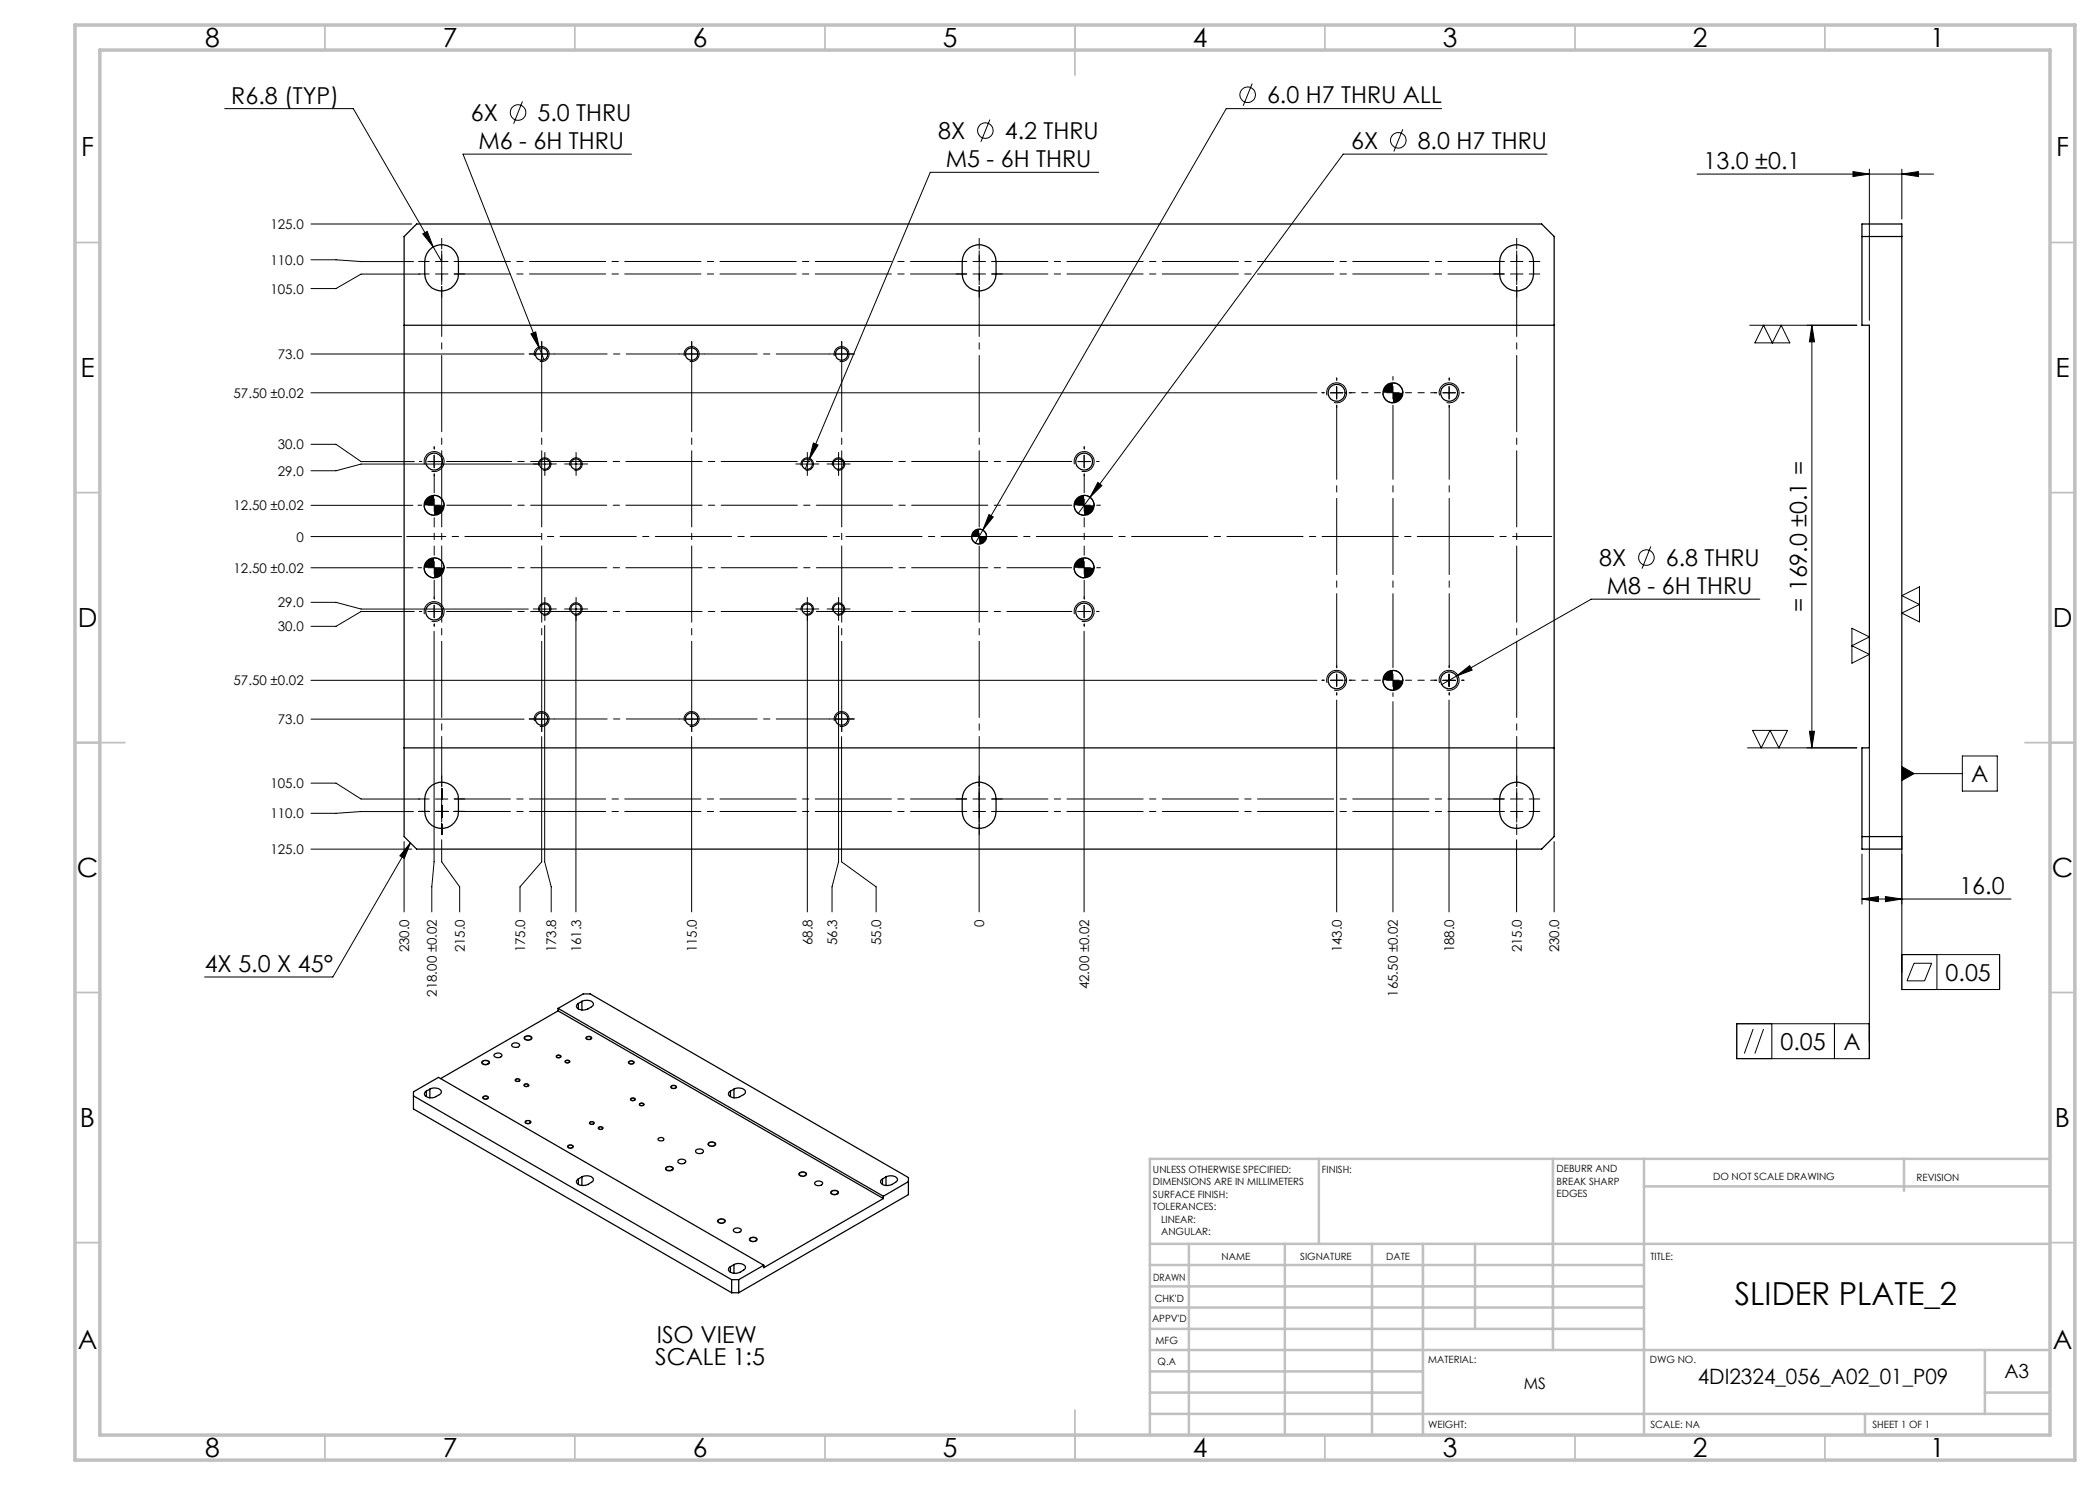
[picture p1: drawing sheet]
<svg xmlns="http://www.w3.org/2000/svg" width="420mm" height="297mm" viewBox="0 0 420 297" stroke-linecap="round" stroke-linejoin="round" font-family="sans-serif">
<g fill="none" stroke="#000" stroke-width=".2">
<path d="M250.4 16.7l-1.8 4.5M44.9 21.7h25.8l17.6 30.6M104.5 20.3l-1.8 4.4M126.3 30.8h-33.7l16.2 41.2M198 23.9l-1.8 4.5M219.7 34.5h-33.6l-24.2 57.4M280.6 25.9l-1.8 4.4M288.3 21.7h-43l-48.7 84.3M309.4 30.8h-40.8l-50.6 68.6M339.4 34.8h47.3M370.6 34.3l3.3 .5-3.3 .5zM373.9 33.8v30.3"/>
<path d="M380.4 34.8l3.3-.5v1zM380.4 33.8v10M62.2 52h5l5 .3h10.5M62.2 44.8h20.1M84 54.8h-11.8l-5 2.9h-5M84.6 46.8l.8-.5 1.2 3.1zM62.2 70.8h42.6M62.2 78.6h201.2M106.2 66.8l.9-.4 .8 3.2zM106.9 71.2a1.5 1.5 0 0 1 1.3-1.9 1.5 1.5 0 0 1 1.6 1.7 1.5 1.5 0 0 1-1.9 1.3M107.1 70.8h2.5M108.3 69.6v2.5"/>
<path d="M136.9 71.2a1.5 1.5 0 0 1 1.3-1.9 1.5 1.5 0 0 1 1.6 1.7 1.5 1.5 0 0 1-1.9 1.3M137.1 70.8h2.5M138.3 69.6v2.5M166.9 71.2a1.51 1.51 0 0 1 1.3-1.9 1.51 1.51 0 0 1 1.6 1.7 1.51 1.51 0 0 1-1.9 1.3M167.1 70.8h2.5M168.3 69.6v2.5M265.4 79.1a2 2 0 0 1 1.8-2.5 2 2 0 0 1 2.1 2.1 2 2 0 0 1-2.5 1.8M266.1 78.6h2.5M267.3 77.3v2.5M276.6 78.6a1.98 1.98 0 0 0 2 2M278.6 76.5a1.98 1.98 0 0 1 2 2.1M287.9 79.1a2 2 0 0 1 1.8-2.5 2 2 0 0 1 2.1 2.1 2 2 0 0 1-2.5 1.8"/>
<path d="M288.6 78.6h2.5M289.8 77.3v2.5M350 65h21.4M352.7 65l1.8 3.6 1.7-3.6 1.8 3.6h-7zM362.4 65l.5 3.4h-1zM362.4 65v84.6M62.2 88.9h5l5 3.4h10.7M84.9 92.8a2 2 0 0 1 1.7-2.5 2 2 0 0 1 2.2 2.2 2 2 0 0 1-2.5 1.8M85.6 92.3h2.5M86.8 99.1a2.04 2.04 0 0 1 2 2M86.8 91v2.6M107.7 93.1a1.26 1.26 0 0 1 1.1-1.6 1.26 1.26 0 0 1 1.4 1.4 1.26 1.26 0 0 1-1.6 1.1"/>
<path d="M108.9 91.6v2.5M110.2 92.8h-38l-5 1.4h-5M113.9 92.8h2.6M114 93.1a1.26 1.26 0 0 1 1.1-1.6 1.26 1.26 0 0 1 1.3 1.4 1.26 1.26 0 0 1-1.5 1.1M115.2 91.6v2.5M160.2 92.8h2.5M160.2 93.1a1.26 1.26 0 0 1 1.1-1.6 1.26 1.26 0 0 1 1.4 1.4 1.26 1.26 0 0 1-1.6 1.1M161.5 91.6v2.5M161.9 91.9l-.9 1.9M162.7 88.6l.9 .4-1.7 2.9zM166.4 92.8h2.5M166.5 93.1a1.25 1.25 0 0 1 1.1-1.6 1.25 1.25 0 0 1 1.3 1.4 1.25 1.25 0 0 1-1.5 1.1"/>
<path d="M167.7 91.6v2.5M214.9 92.8a2 2 0 0 1 1.7-2.5 2 2 0 0 1 2.2 2.2 2 2 0 0 1-2.5 1.8M215.6 92.3h2.5M216.8 99.1a2.04 2.04 0 0 1 2 2M216.8 91v2.6M218 99.4l-2.3 3.3M219.6 96.5l.8 .6-2.4 2.3zM62.2 107.3h18.1M62.2 101.1h20.4M62.2 113.6h20.4M84.8 113.6a2.04 2.04 0 0 0 2 2M84.8 101.1a2.04 2.04 0 0 0 2 2"/>
<path d="M86.8 111.6a1.98 1.98 0 0 1 2 2M194.3 107.3a1.56 1.56 0 0 0 1.5 1.5M195.8 105.8a1.44 1.44 0 0 1 1.5 1.5M196.6 106l-1.5 2.6M197.8 102.9l.8 .5-2 2.6zM214.8 113.6a1.98 1.98 0 0 0 2 2M214.8 101.1a1.98 1.98 0 0 0 2 2M216.8 111.6a1.98 1.98 0 0 1 2 2M330.2 109.3l-1.8 4.4M352 119.8h-33.8l-26.9 15.4M380.4 119.1l3.5-1.7v7l-3.5-1.8 3.5-1.7zM62.2 136.1h201.2"/>
<path d="M62.2 120.5h5l5 1.3h33.5M82.9 122.3h-10.7l-5 3h-5M84.9 122.8a2 2 0 0 1 1.7-2.5 2 2 0 0 1 2.2 2.2 2 2 0 0 1-2.5 1.7M85.6 122.3h2.5M86.8 126.3v46.1l-.4 5v5M86.8 121.1v2.5M107.7 121.8h2.5M107.7 122.1a1.24 1.24 0 0 1 1.1-1.5 1.24 1.24 0 0 1 1.4 1.3 1.24 1.24 0 0 1-1.6 1.1M108.9 125.1v47.3l1.3 5v5M108.9 120.6v2.5M113.9 121.8h2.6M114 122.1a1.24 1.24 0 0 1 1.1-1.5 1.24 1.24 0 0 1 1.3 1.3 1.24 1.24 0 0 1-1.5 1.1"/>
<path d="M115.2 120.6v61.8M160.2 121.8h2.5M160.2 122.1a1.24 1.24 0 0 1 1.1-1.5 1.24 1.24 0 0 1 1.4 1.3 1.24 1.24 0 0 1-1.6 1.1M161.5 120.6v61.8M166.4 121.8h2.5M166.5 122.1a1.24 1.24 0 0 1 1-1.5 1.24 1.24 0 0 1 1.4 1.3 1.24 1.24 0 0 1-1.5 1.1M167.7 125.1v47.3l-1.3 5v5M167.7 120.6v2.5M214.9 122.8a2 2 0 0 1 1.7-2.5 2 2 0 0 1 2.2 2.1 2 2 0 0 1-2.5 1.8M215.6 122.3h2.5M216.8 126.3v56.1M216.8 121.1v2.5"/>
<path d="M265.4 136.6a2 2 0 0 1 1.8-2.5 2 2 0 0 1 2.1 2.1 2 2 0 0 1-2.5 1.8M266.1 136.1h2.5M267.3 134.8v2.5M276.6 136.1a1.98 1.98 0 0 0 2 2M278.6 134.1a1.98 1.98 0 0 1 2 2M287.9 136.6a2 2 0 0 1 1.8-2.5 2 2 0 0 1 2.1 2.1 2 2 0 0 1-2.5 1.8M288.6 136.1h2.5M289.8 134.8v2.5M291.3 135.2l2.6-2.1 .5 .9zM291.3 135.2l-2.9 1.7M370.4 125.7l3.5 1.7-3.5 1.7 3.5 1.8-3.5 1.7zM62.2 156.6h5l5 3.2h11.8"/>
<path d="M62.2 143.8h42.6M87.1 159.8h2.5M88.3 158.6v2.5M106.9 144.2a1.5 1.5 0 0 1 1.3-1.9 1.5 1.5 0 0 1 1.6 1.7 1.5 1.5 0 0 1-1.9 1.3M107.1 143.8h2.5M108.3 147.3v25.1l-4.3 5v5M108.3 142.6v2.5M136.9 144.2a1.5 1.5 0 0 1 1.3-1.9 1.5 1.5 0 0 1 1.6 1.7 1.5 1.5 0 0 1-1.9 1.3M137.1 143.8h2.5M138.3 147.3v35.1M138.3 142.6v2.5M166.9 144.2a1.51 1.51 0 0 1 1.3-1.9 1.51 1.51 0 0 1 1.6 1.6 1.51 1.51 0 0 1-1.9 1.4"/>
<path d="M167.1 143.8h2.5M168.3 147.3v25.1l6.9 5v5M168.3 142.6v2.5M195.8 156.2v26.2M267.3 140v42.4M278.6 140.3v42.1M289.8 140v42.4M349.5 149.6h21.9M350.5 146.1h7l-1.7 3.5-1.8-3.5-1.8 3.5zM361.9 146.3h1l-.5 3.3zM373.9 149.6v62.1h-26.6v-7h26.6M380.4 153.3l2.4 1.4-2.4 1.4z"/>
<path d="M380.4 154.7h12.1M392.5 151.2h7v7h-7zM62.2 169.8h20.1M80.8 168.3v14.1M82.1 168.6l-1.2 3.1-.9-.5zM82.1 168.6l-15.5 26.8h-25.7M82.7 162.3h-10.5l-5 .4h-5M88.3 168v4.4l3.6 5v5M303.3 168v14.4M310.8 168.3v14.1M372.4 179.8l3.3-.5v1zM372.4 170.8v10"/>
<path d="M372.4 179.8h29.8M377.1 179.3l3.3 .5-3.3 .5zM380.4 167.3v30.6h19.5v-7h-19.5M382.8 192.6h3.5l-1.4 3.6h-3.5zM387.4 190.9v7M96.4 212.3a.93 .93 0 0 1 1.5 .2 .85 .85 0 0 1-.8 .5 .85 .85 0 0 1-.8-.6zM96.5 219.4a.67 .67 0 0 1 1.2 .2 .68 .68 0 0 1-1.2-.2zM103.1 215.9l.4-.1a.33 .33 0 0 1 .5 .2 .33 .33 0 0 1-.5 .3l-.4-.1zM104.9 216.8l.3-.1 .4 .1a.28 .28 0 0 1 .1 .4 .28 .28 0 0 1-.3 .1h-.4a.23 .23 0 0 1-.2-.2 .23 .23 0 0 1 .1-.3zM104.9 207.4a.93 .93 0 0 1 1.5 .3 .89 .89 0 0 1-.9 .4 .89 .89 0 0 1-.7-.6zM111.3 211.1l.4-.1a.35 .35 0 0 1 .5 .1 .35 .35 0 0 1-.1 .5 .35 .35 0 0 1-.5 0h-.1a.25 .25 0 0 1-.3-.2 .25 .25 0 0 1 .1-.3zM113.1 212.1l.4-.1a.35 .35 0 0 1 .4 .1 .35 .35 0 0 1 0 .5 .35 .35 0 0 1-.5 0h-.1a.25 .25 0 0 1-.3-.2 .25 .25 0 0 1 .1-.3z"/>
<path d="M117.3 207.4a.61 .61 0 0 1 .6-.2 .61 .61 0 0 1 .4 .5 .67 .67 0 0 1-1.1-.2zM125.7 212.4a.67 .67 0 0 1 1.1 .2 .67 .67 0 0 1-1.1-.2zM126.2 219.7l.3-.1a.35 .35 0 0 1 .6 .3 .35 .35 0 0 1-.6 .3l-.1-.1a.26 .26 0 0 1-.3-.1 .26 .26 0 0 1 .1-.3zM134.2 217.2a.61 .61 0 0 1 .7-.2 .61 .61 0 0 1 .4 .5 .64 .64 0 0 1-.6 .3 .64 .64 0 0 1-.5-.5zM350.6 205.8l-1.7 4.9M352.7 205.8l-1.7 4.9M354.4 204.7v7M366.9 204.7v7M105.1 224.2l.5-.1a.39 .39 0 0 1 .6 .3 .39 .39 0 0 1-.6 .4l-.3-.1a.28 .28 0 0 1-.3-.2 .28 .28 0 0 1 .1-.3zM113.5 229.2a.66 .66 0 0 1 1.2 .2 .61 .61 0 0 1-.7 .3 .61 .61 0 0 1-.5-.5zM118 224.4l.3-.1a.34 .34 0 0 1 .6 .3 .33 .33 0 0 1-.5 .3l-.3-.1a.23 .23 0 0 1-.2-.2 .23 .23 0 0 1 .1-.2zM119.7 225.4h.7a.28 .28 0 0 1 .2 .3 .28 .28 0 0 1-.4 .2l-.4-.1a.23 .23 0 0 1-.2-.1 .23 .23 0 0 1 .1-.3z"/>
<path d="M128 220.7l.3-.1a.35 .35 0 0 1 .5 .1 .35 .35 0 0 1-.1 .5 .35 .35 0 0 1-.5 0h-.1a.25 .25 0 0 1-.2-.2 .25 .25 0 0 1 .1-.3zM133.1 233.5a.97 .97 0 0 1 1.6 .3 .96 .96 0 0 1-1.6-.1zM141.7 228.6a.93 .93 0 0 1 1.5 .3 .92 .92 0 0 1-1.6-.1zM159.8 234.6a.93 .93 0 0 1 1.5 .3 .92 .92 0 0 1-1.6-.1zM166.3 238.2a.91 .91 0 0 1 1.4 .4 .89 .89 0 0 1-.8 .4 .89 .89 0 0 1-.8-.6zM143.6 244a.98 .98 0 0 1 1.5 .2 .83 .83 0 0 1-.8 .5 .83 .83 0 0 1-.8-.6zM149.9 247.7a.93 .93 0 0 1 1.5 .3 .89 .89 0 0 1-.8 .4 .89 .89 0 0 1-.7-.6z"/>
<circle cx="249.5" cy="18.9" r="1.56"/>
<circle cx="103.6" cy="22.5" r="1.56"/>
<circle cx="197.1" cy="26.1" r="1.55"/>
<circle cx="279.7" cy="28.1" r="1.55"/>
<circle cx="329.3" cy="111.5" r="1.56"/>
</g>
<path d="M81.3 107.3h229" fill="none" stroke="#000" stroke-width=".2" stroke-dasharray="15.2 1.3 1.3 1.3" stroke-dashoffset="7.4"/>
<g fill="none" stroke="#c0c0c0" stroke-width=".35">
<path d="M65 5v5M115 5v5M165 5v5M215 5v10M265 5v5M315 5v5M365 5v5M15 48.5h5M410 48.5h5M15 98.5h5M410 98.5h5M15 148.5h10"/>
<path d="M405 148.5h10M15 198.5h5M410 198.5h5M15 248.5h5M410 248.5h5M65 287v5M115 287v5M165 287v5M215 282v10M265 287v5M315 287v5M365 287v5"/>
</g>
<g fill="none" stroke="#c0c0c0" stroke-width=".5">
<path d="M263.8 231.8v17M310.6 231.8v38.2M328.8 231.8v55.2M328.8 237.3h81.2M380.8 231.8v6.4M410 231.8h-180v55.2M230 248.8h180M230 257.3h98.8M230 253h98.8M237.8 248.8v38.2M257 248.8v38.2M274.4 248.8v38.2"/>
<path d="M284.6 248.8v38.2M295 248.8v17M230 265.8h98.8M230 261.5h98.8M230 278.5h54.6M230 274.3h54.6M230 270h180M397 278.5h13M397 270v12.8M230 282.8h180M373 282.8v4.2"/>
</g>
<path d="M15 5h400v287h-400zM20 10h390v277h-390z" fill="none" stroke="#c0c0c0" stroke-width=".7"/>
<g fill="none" stroke="#000" stroke-width=".2" stroke-dasharray="15.2 1.3 1.3 1.3">
<path d="M85.8 52.3h-2.1M85.8 54.8h-2.1M88.3 52.3h-1.2M88.3 52.3v1.2M88.3 52.3h1.3M88.3 52.3v-1.3M88.3 54.8v2.1M88.3 49.8v-2.1M88.3 54.8h-1.2M88.3 54.8v1.2M88.3 54.8h1.3M88.3 54.8v-1.3"/>
<path d="M88.3 57.3v2.1M88.3 52.3v-2.1M90.8 52.3h2.2M90.8 54.8h2.2M193.3 54.8h-2.1M193.3 52.3h-2.1M195.8 54.8h-1.2M195.8 54.8v1.2M195.8 54.8h1.3M195.8 54.8v-1.3M195.8 57.3v2.1M195.8 52.3v-2.1"/>
<path d="M195.8 52.3h-1.2M195.8 52.3v1.2M195.8 52.3h1.3M195.8 52.3v-1.3M195.8 54.8v2.1M195.8 49.8v-2.1M198.3 54.8h2.2M198.3 52.3h2.2M300.8 52.3h-2.1M300.8 54.8h-2.1M303.3 52.3h-1.2M303.3 52.3v1.2"/>
<path d="M303.3 52.3h1.3M303.3 52.3v-1.3M303.3 54.8v2.1M303.3 49.8v-2.1M303.3 54.8h-1.2M303.3 54.8v1.2M303.3 54.8h1.3M303.3 54.8v-1.3M303.3 57.3v2.1M303.3 52.3v-2.1M305.8 52.3h2.2M305.8 54.8h2.2"/>
<path d="M107.1 70.8h-1.3M108.3 72v1.3M108.3 69.5v-1.2M108.3 70.8h-1.2M108.3 70.8v1.2M108.3 70.8h1.3M108.3 70.8v-1.3M109.6 70.8h1.2M137.1 70.8h-1.3M138.3 72v1.3M138.3 69.5v-1.2M138.3 70.8h-1.2"/>
<path d="M138.3 70.8v1.2M138.3 70.8h1.3M138.3 70.8v-1.3M139.6 70.8h1.2M167.1 70.8h-1.3M168.3 72v1.3M168.3 69.5v-1.2M168.3 70.8h-1.2M168.3 70.8v1.2M168.3 70.8h1.3M168.3 70.8v-1.3M169.6 70.8h1.2"/>
<path d="M264.8 78.5h-.4M267.3 76v-.4M267.3 78.5h-1.2M267.3 78.5v1.3M267.3 78.5h1.3M267.3 78.5v-1.2M269.8 78.5h.5M278.6 78.5h-1.3M278.6 78.5v1.3M278.6 78.5h1.2M278.6 78.5v-1.2M278.6 76v-.7"/>
<path d="M287.3 78.5h-.4M289.8 76v-.4M289.8 78.5h-1.2M289.8 78.5v1.3M289.8 78.5h1.3M289.8 78.5v-1.2M292.3 78.5h.5M84.3 92.3h-.4M86.8 94.8v.4M86.8 89.8v-.5M86.8 92.3h-1.2M86.8 92.3v1.2"/>
<path d="M86.8 92.3h1.3M86.8 92.3v-1.3M86.8 98.5v-3.7M89.3 92.3h.5M107.7 92.8h-1M109 91.5v-1M109 94v1.1M110.2 92.8h1.1M114 92.8h-1.1M115.2 91.5v-1M115.2 94v1.1M116.5 92.8h1"/>
<path d="M160.2 92.8h-1M161.5 91.5v-1M161.5 94v1.1M162.7 92.8h1.1M166.5 92.8h-1.1M167.7 91.5v-1M167.7 94v1.1M169 92.8h1M214.3 92.3h-.4M216.8 94.8v.4M216.8 89.8v-.5M216.8 92.3h-1.2"/>
<path d="M216.8 92.3v1.2M216.8 92.3h1.3M216.8 92.3v-1.3M216.8 98.5v-3.7M219.3 92.3h.5M267.3 81v.5M289.8 81v.5M84.3 113.5h-.7M84.3 101h-.7M86.8 119.8v-.5M86.8 113.5h-1.2M86.8 113.5v1.3"/>
<path d="M86.8 113.5h1.3M86.8 113.5v-1.2M86.8 101h-1.2M86.8 101v1.3M86.8 101h1.3M86.8 101v-1.2M86.8 119.8v-3.8M216.8 119.8v-.5M216.8 101h-1.2M216.8 101v1.3M216.8 101h1.3M216.8 101v-1.2"/>
<path d="M216.8 113.5h-1.2M216.8 113.5v1.3M216.8 113.5h1.3M216.8 113.5v-1.2M216.8 119.8v-3.8M219.3 101h.8M219.3 113.5h.8M84.3 122.3h-.4M86.8 124.8v.4M86.8 122.3h-1.2M86.8 122.3v1.2M86.8 122.3h1.3"/>
<path d="M86.8 122.3v-1.3M89.3 122.3h.5M107.7 121.8h-1M109 120.5v-1M109 123v1.1M110.2 121.8h1.1M114 121.8h-1.1M115.2 120.5v-1M115.2 123v1.1M116.5 121.8h1M160.2 121.8h-1M161.5 120.5v-1"/>
<path d="M161.5 123v1.1M162.7 121.8h1.1M166.5 121.8h-1.1M167.7 120.5v-1M167.7 123v1.1M169 121.8h1M214.3 122.3h-.4M216.8 124.8v.4M216.8 122.3h-1.2M216.8 122.3v1.2M216.8 122.3h1.3M216.8 122.3v-1.3"/>
<path d="M219.3 122.3h.5M264.8 136h-.4M267.3 138.5v.5M267.3 133.5v-.4M267.3 136h-1.2M267.3 136v1.3M267.3 136h1.3M267.3 136v-1.2M269.8 136h.5M278.6 136h-1.3M278.6 136v1.3M278.6 136h1.2"/>
<path d="M278.6 136v-1.2M278.6 138.5v.8M287.3 136h-.4M289.8 138.5v.5M289.8 133.5v-.4M292.3 136h.5M85.8 159.8h-2.1M88.3 157.3v-2.1M88.3 159.8v-2.1M90.8 159.8h2.2M107.1 143.8h-1.3M108.3 145v1.3"/>
<path d="M108.3 142.5v-1.2M108.3 143.8h-1.2M108.3 143.8v1.2M108.3 143.8h1.3M108.3 143.8v-1.3M109.6 143.8h1.2M137.1 143.8h-1.3M138.3 145v1.3M138.3 142.5v-1.2M138.3 143.8h-1.2M138.3 143.8v1.2M138.3 143.8h1.3"/>
<path d="M138.3 143.8v-1.3M139.6 143.8h1.2M167.1 143.8h-1.3M168.3 145v1.3M168.3 142.5v-1.2M168.3 143.8h-1.2M168.3 143.8v1.2M168.3 143.8h1.3M168.3 143.8v-1.3M169.6 143.8h1.2M193.3 159.8h-2.1M195.8 159.8h-1.2"/>
<path d="M195.8 159.8v1.2M195.8 159.8h1.3M195.8 159.8v-1.3M195.8 157.3v-2.1M195.8 159.8v-2.1M198.3 159.8h2.2M300.8 159.8h-2.1M303.3 159.8h-1.2M303.3 159.8v1.2M303.3 159.8h1.3M303.3 159.8v-1.3M303.3 157.3v-2.1"/>
<path d="M303.3 159.8v-2.1M305.8 159.8h2.2M85.8 162.3h-2.1M88.3 162.3v2.1M88.3 162.3h-1.2M88.3 162.3v1.2M88.3 162.3h1.3M88.3 162.3v-1.3M88.3 164.8v2.1M90.8 162.3h2.2M193.3 162.3h-2.1M195.8 162.3v2.1"/>
<path d="M195.8 162.3h-1.2M195.8 162.3v1.2M195.8 162.3h1.3M195.8 162.3v-1.3M195.8 164.8v2.1M198.3 162.3h2.2M300.8 162.3h-2.1M303.3 162.3v2.1M303.3 162.3h-1.2M303.3 162.3v1.2M303.3 162.3h1.3M303.3 162.3v-1.3"/>
<path d="M303.3 164.8v2.1M305.8 162.3h2.2"/>
</g>
<path d="M276.1 78.5h-6.3M287.3 78.5h-6.2M276.1 136h-6.3M287.3 136h-6.2" fill="none" stroke="#000" stroke-width=".2" stroke-dasharray="15.2 1.3 1.3 1.3" stroke-dashoffset="14"/>
<path d="M267.3 133.5v-52.5M278.6 133.5v-52.5M289.8 133.5v-52.5" fill="none" stroke="#000" stroke-width=".2" stroke-dasharray="15.2 1.3 1.3 1.3" stroke-dashoffset=".4"/>
<path d="M86.8 111v-7.5M216.8 111v-7.5" fill="none" stroke="#000" stroke-width=".2" stroke-dasharray="15.2 1.3 1.3 1.3" stroke-dashoffset="13.4"/>
<path d="M108.3 141.3v-68M138.3 141.3v-68M168.3 141.3v-68" fill="none" stroke="#000" stroke-width=".2" stroke-dasharray="15.2 1.3 1.3 1.3" stroke-dashoffset="2.2"/>
<path d="M135.8 70.8h-25M165.8 70.8h-25M135.8 143.8h-25M165.8 143.8h-25" fill="none" stroke="#000" stroke-width=".2" stroke-dasharray="15.2 1.3 1.3 1.3" stroke-dashoffset="4.6"/>
<path d="M214.3 92.3h-125M214.3 113.5h-125M214.3 101h-125M214.3 122.3h-125" fill="none" stroke="#000" stroke-width=".2" stroke-dasharray="15.2 1.3 1.3 1.3" stroke-dashoffset="2.3"/>
<path d="M88.3 157.3v-100M195.8 157.3v-100M303.3 157.3v-100" fill="none" stroke="#000" stroke-width=".2" stroke-dasharray="15.2 1.3 1.3 1.3" stroke-dashoffset="5.2"/>
<path d="M193.3 54.8h-102.5M193.3 52.3h-102.5M300.8 52.3h-102.5M300.8 54.8h-102.5M193.3 159.8h-102.5M300.8 159.8h-102.5M193.3 162.3h-102.5M300.8 162.3h-102.5" fill="none" stroke="#000" stroke-width=".2" stroke-dasharray="15.2 1.3 1.3 1.3" stroke-dashoffset="4"/>
<g fill="#000">
<path d="M380.4 153.3l2.4 1.4-2.4 1.4z"/>
<path d="M370.6 34.3l3.3 .5-3.3 .5zM380.4 34.8l3.3-.5v1z"/>
<path d="M84.6 46.8l2 2.6-1.2-3.1zM82.1 168.6l-1.2 3.1-.9-.5zM219.6 96.5l-1.6 2.9 2.4-2.3zM291.3 135.2l3.1-1.2-.5-.9zM197.8 102.9l-1.2 3.1 2-2.6zM106.2 66.8l1.7 2.8-.8-3.2zM162.7 88.6l-.8 3.3 1.7-2.9z"/>
<path d="M278.6 136.1v2a1.98 1.98 0 0 0 2-2zM277.1 134.7l-.3 .6-.2 .8h2v-2a2.15 2.15 0 0 0-1.5 .6zM278.6 78.6v2a1.98 1.98 0 0 0 2-2zM277.1 77.2l-.3 .5-.2 .9h2v-2.1a2.15 2.15 0 0 0-1.5 .7zM216.8 113.6v2a2.04 2.04 0 0 0 2-2zM215.3 112.2l-.3 .5-.2 .9h2v-2a1.81 1.81 0 0 0-1.5 .6zM216.8 101.1v2a2.04 2.04 0 0 0 2-2zM215.3 99.7l-.4 .7-.1 .7h2v-2a1.99 1.99 0 0 0-1.5 .6zM86.8 113.6v2a2.04 2.04 0 0 0 2-2zM85.5 112.1a1.99 1.99 0 0 0-.7 1.5h2v-2l-.8 .1zM86.8 101.1v2a2.04 2.04 0 0 0 2-2zM85.5 99.6a1.99 1.99 0 0 0-.7 1.5h2v-2l-.8 .1zM195.8 107.3v1.5a1.5 1.5 0 0 0 1.5-1.5zM194.7 106.3l-.4 1h1.5v-1.5l-.7 .2z"/>
<path d="M361.9 146.3h1l-.5 3.3zM362.4 65l.5 3.4h-1z"/>
<path d="M377.1 179.3l3.3 .5-3.3 .5zM372.4 179.8l3.3-.5v1z"/>
</g>
<g fill="none" stroke="#000" stroke-width=".25">
<path d="M80.8 47.3l2.5-2.5h225l2.5 2.5v120l-2.5 2.5h-225l-2.5-2.5zM85.8 50.1a3.4 3.4 0 0 1 3.7-.9 3.4 3.4 0 0 1 2.2 3.1v2.5a3.4 3.4 0 0 1-3.4 3.4 3.4 3.4 0 0 1-3.4-3.4l.2-3.3zM193.3 50.1a3.4 3.4 0 0 1 3.7-.9 3.4 3.4 0 0 1 2.2 3.1v2.5a3.4 3.4 0 0 1-3.4 3.4 3.4 3.4 0 0 1-3.4-3.4l.1-3.3zM300.8 50.1a3.4 3.4 0 0 1 3.7-.9 3.4 3.4 0 0 1 2.2 3.1v2.5a3.4 3.4 0 0 1-3.4 3.4 3.4 3.4 0 0 1-3.4-3.4l.1-3.3 .3-.7zM372.4 44.8h8v125h-8v-20.2h1.5v-84.6h-1.5zM372.4 47.3h8M80.8 65h230M80.8 149.6h230M85.8 157.6a3.4 3.4 0 0 1 3.7-.9 3.4 3.4 0 0 1 2.2 3.1v2.5a3.4 3.4 0 0 1-3.4 3.4 3.4 3.4 0 0 1-3.4-3.4l.2-3.3zM193.3 157.6a3.4 3.4 0 0 1 3.7-.9 3.4 3.4 0 0 1 2.2 3.1v2.5a3.4 3.4 0 0 1-3.4 3.4 3.4 3.4 0 0 1-3.4-3.4l.1-3.3zM300.8 157.6a3.4 3.4 0 0 1 3.7-.9 3.4 3.4 0 0 1 2.2 3.1v2.5a3.4 3.4 0 0 1-3.4 3.4 3.4 3.4 0 0 1-3.4-3.4l.1-3.3 .3-.7zM372.4 167.3h8"/>
<path d="M82.7 219.2l63.6 36.7M85.3 218.2v1.1M86 217.8a1.86 1.86 0 0 1 2.3 .4 .59 .59 0 0 1-.4 .7 2.2 2.2 0 0 1-2.9 .2l-.1-.4 .4-.5M86 217.8l-.7 .4M86 217.8v1.8M96.6 212.3a.77 .77 0 0 1 1.2 .2 .73 .73 0 0 1-.7 .4 .73 .73 0 0 1-.7-.5zM96.7 219.4a.5 .5 0 0 1 .5-.2 .5 .5 0 0 1 .4 .4 .51 .51 0 0 1-.6 .2 .51 .51 0 0 1-.3-.4zM99 210.8a.87 .87 0 0 1 1.4 .4 .97 .97 0 0 1-1.6-.1zM102.5 208.7a.97 .97 0 0 1 1.4 .4 .97 .97 0 0 1-1.6-.1zM103.1 215.9a.38 .38 0 0 1 .5-.2 .38 .38 0 0 1 .2 .5h-.6zM104.9 217a.38 .38 0 0 1 .5-.2 .38 .38 0 0 1 .2 .4h-.6zM105.1 207.4a.79 .79 0 0 1 1.2 .2 .82 .82 0 0 1-1.4 0z"/>
<path d="M111.3 211.2a.43 .43 0 0 1 .5-.2 .43 .43 0 0 1 .3 .4 .42 .42 0 0 1-.4 .2 .42 .42 0 0 1-.4-.4zM111.6 201.7l5-2.9h1.4l63.7 36.7v3.4l-34 19.6M111.6 202.2l-23.5 13.5M111.6 202.2l65.1 37.5M111.6 201.7l65.1 37.6M111.6 201.7v.5M113.1 212.2a.43 .43 0 0 1 .4-.1 .43 .43 0 0 1 .4 .3 .42 .42 0 0 1-.5 .2 .42 .42 0 0 1-.3-.4zM115.7 200.7v1.1M116.4 200.3a1.81 1.81 0 0 1 2.3 .4v.2a2.45 2.45 0 0 1-2.9 1l-.2-.2a.56 .56 0 0 1-.3-.5 .56 .56 0 0 1 .4-.5M116.4 200.3l-.7 .4M116.4 200.3v1.7M117.3 207.5a.49 .49 0 0 1 .5-.2 .49 .49 0 0 1 .4 .4 .52 .52 0 0 1-.5 .2 .52 .52 0 0 1-.4-.4z"/>
<path d="M125.8 212.4a.52 .52 0 0 1 .5-.2 .52 .52 0 0 1 .4 .4 .51 .51 0 0 1-.5 .2 .51 .51 0 0 1-.4-.4zM126.2 219.8a.43 .43 0 0 1 .4-.2 .43 .43 0 0 1 .4 .4 .42 .42 0 0 1-.5 .1 .42 .42 0 0 1-.3-.3zM134.3 217.3a.51 .51 0 0 1 .5-.2 .51 .51 0 0 1 .4 .4 .52 .52 0 0 1-.6 .2 .52 .52 0 0 1-.3-.4zM146.1 218.2v1.1M146.8 217.8a1.86 1.86 0 0 1 2.3 .4 .59 .59 0 0 1-.4 .7 2.2 2.2 0 0 1-2.9 .2l-.1-.2a.59 .59 0 0 1 .4-.7M146.8 217.8l-.7 .4M146.8 217.8v1.8M105.1 224.3a.51 .51 0 0 1 .6-.2 .51 .51 0 0 1 .3 .4 .52 .52 0 0 1-.5 .2 .52 .52 0 0 1-.4-.4zM113.6 229.2a.52 .52 0 0 1 .6-.2 .52 .52 0 0 1 .3 .4 .49 .49 0 0 1-.5 .2 .49 .49 0 0 1-.4-.4zM115.7 235.8v1.1M116.4 235.4a1.81 1.81 0 0 1 2.3 .4v.2a2.45 2.45 0 0 1-2.9 1l-.2-.2a.56 .56 0 0 1-.3-.5 .56 .56 0 0 1 .4-.5M116.4 235.4l-.7 .4"/>
<path d="M116.4 235.4v1.7M118 224.5a.38 .38 0 0 1 .5-.2 .38 .38 0 0 1 .2 .5h-.6zM119.7 225.5a.38 .38 0 0 1 .5-.2 .38 .38 0 0 1 .2 .5h-.4l-.3-.1zM128 220.8a.43 .43 0 0 1 .4-.2 .43 .43 0 0 1 .3 .4 .42 .42 0 0 1-.4 .2 .42 .42 0 0 1-.3-.4zM131.7 227.7a.68 .68 0 0 1 1.1 .2 .73 .73 0 0 1-1.2-.1zM133.3 233.5a.77 .77 0 0 1 1.2 .3 .83 .83 0 0 1-1.3-.1zM135.7 232a.93 .93 0 0 1 1.5 .4 .93 .93 0 0 1-1.6-.1zM139.2 230a.93 .93 0 0 1 1.5 .3 .93 .93 0 0 1-1.6-.1zM141.8 228.6a.77 .77 0 0 1 1.3 .3 .82 .82 0 0 1-1.4-.1zM160 234.6a.77 .77 0 0 1 1.2 .3 .79 .79 0 0 1-1.3-.1zM163.1 236.4a1.04 1.04 0 0 1 1.4 .2 .89 .89 0 0 1-.8 .5 .89 .89 0 0 1-.8-.5zM166.4 238.3a.75 .75 0 0 1 1.2 .2 .79 .79 0 0 1-1.4 0z"/>
<path d="M176.5 235.8v1.1M176.7 239.7l-23.9 13.8v-.5M176.7 239.3v.4M177.2 235.4a1.81 1.81 0 0 1 2.3 .4v.2a2.45 2.45 0 0 1-2.9 1l-.2-.2a.56 .56 0 0 1-.3-.5 .56 .56 0 0 1 .4-.5M177.2 235.4l-.7 .4M177.2 235.4v1.7M181.7 236.3l-5 3M143.7 244a.77 .77 0 0 1 1.3 .3 .73 .73 0 0 1-.8 .3 .73 .73 0 0 1-.6-.5zM146.1 253.3v1.2M146.3 255.9v2.6M146.3 255.9h1.4M146.3 258.5h1.4"/>
<path d="M146.7 245.9a.89 .89 0 0 1 1.5 .2 .93 .93 0 0 1-1.6-.1zM146.8 252.9a1.86 1.86 0 0 1 2.3 .4 .59 .59 0 0 1-.4 .7 2 2 0 0 1-3 0 .59 .59 0 0 1 .4-.7M146.8 252.9l-.7 .4M146.8 252.9v1.8M147.7 255.9v2.6M150.1 247.6a.68 .68 0 0 1 .7-.1 .68 .68 0 0 1 .5 .6 .84 .84 0 0 1-1.3-.2zM152.8 253l-65.1-37.5-5 2.9v3.4l63.6 36.7M152.8 253l-5.1 2.9"/>
<circle cx="108.3" cy="70.8" r="1.25"/>
<circle cx="138.3" cy="70.8" r="1.25"/>
<circle cx="168.3" cy="70.8" r="1.26"/>
<circle cx="267.3" cy="78.6" r="1.71"/>
<circle cx="278.6" cy="78.6" r="2"/>
<circle cx="289.8" cy="78.6" r="1.71"/>
<circle cx="86.8" cy="92.3" r="1.69"/>
<circle cx="108.9" cy="92.8" r="1.05"/>
<circle cx="115.2" cy="92.8" r="1.05"/>
<circle cx="161.4" cy="92.8" r="1.05"/>
<circle cx="167.7" cy="92.8" r="1.04"/>
<circle cx="216.8" cy="92.3" r="1.69"/>
<circle cx="86.8" cy="113.6" r="2"/>
<circle cx="86.8" cy="101.1" r="2"/>
<circle cx="195.8" cy="107.3" r="1.49"/>
<circle cx="216.8" cy="113.6" r="2"/>
<circle cx="216.8" cy="101.1" r="2"/>
<circle cx="86.8" cy="122.3" r="1.69"/>
<circle cx="108.9" cy="121.8" r="1.05"/>
<circle cx="115.2" cy="121.8" r="1.05"/>
<circle cx="161.4" cy="121.8" r="1.05"/>
<circle cx="167.7" cy="121.8" r="1.04"/>
<circle cx="216.8" cy="122.3" r="1.69"/>
<circle cx="267.3" cy="136.1" r="1.71"/>
<circle cx="278.6" cy="136.1" r="2"/>
<circle cx="289.8" cy="136.1" r="1.71"/>
<circle cx="108.3" cy="143.8" r="1.25"/>
<circle cx="138.3" cy="143.8" r="1.25"/>
<circle cx="168.3" cy="143.8" r="1.26"/>
</g>
<text font-size="6.3" x="347" y="260.9">SLIDER PLATE_2</text>
<g font-size="5.3">
<text x="41" y="9.5">8</text>
<text x="88.5" y="9.5">7</text>
<text x="138.5" y="9.5">6</text>
<text x="188.5" y="9.5">5</text>
<text x="238.5" y="9.5">4</text>
<text x="288.5" y="9.5">3</text>
<text x="338.5" y="9.5">2</text>
<text x="386" y="9.5">1</text>
<text x="16.2" y="31.3">F</text>
<text x="411.2" y="31.3">F</text>
<text x="16.1" y="75.5">E</text>
<text x="411.1" y="75.5">E</text>
<text x="15.5" y="125.5">D</text>
<text x="410.5" y="125.5">D</text>
<text x="15.4" y="175.5">C</text>
<text x="410.4" y="175.5">C</text>
<text x="16" y="225.5">B</text>
<text x="411" y="225.5">B</text>
<text x="15.5" y="269.8">A</text>
<text x="410.5" y="269.8">A</text>
<text x="41" y="291.5">8</text>
<text x="88.5" y="291.5">7</text>
<text x="138.5" y="291.5">6</text>
<text x="188.5" y="291.5">5</text>
<text x="238.5" y="291.5">4</text>
<text x="288.5" y="291.5">3</text>
<text x="338.5" y="291.5">2</text>
<text x="386" y="291.5">1</text>
</g>
<g font-size="4.7">
<text x="46.3" y="20.7">R6.8 (TYP)</text>
<text x="253.4" y="20.6">6.0 H7 THRU ALL</text>
<text x="94.2" y="24.2">6X</text>
<text x="95.7" y="29.8">M6 - 6H THRU</text>
<text x="107.5" y="24.2">5.0 THRU</text>
<text x="187.7" y="27.8">8X</text>
<text x="201" y="27.8">4.2 THRU</text>
<text x="270.2" y="29.8">6X</text>
<text x="283.5" y="29.8">8.0 H7 THRU</text>
<text x="189.1" y="33.4">M5 - 6H THRU</text>
<text x="340.7" y="33.8">13.0 ±0.1</text>
<text x="319.9" y="113.2">8X</text>
<text x="333.2" y="113.2">6.8 THRU</text>
<text x="321.3" y="118.8">M8 - 6H THRU</text>
<text x="361.4" y="122.4" transform="rotate(-90 361.4 122.4)">= 169.0 ±0.1 =</text>
<text x="394.3" y="156.5">A</text>
<text x="391.9" y="178.8">16.0</text>
<text x="40.9" y="194.4">4X 5.0 X 45°</text>
<text x="389.1" y="196.2">0.05</text>
<text x="356.1" y="210">0.05</text>
<text x="368.7" y="210">A</text>
<text x="131.3" y="268.5">ISO VIEW</text>
<text x="131" y="273.1">SCALE 1:5</text>
</g>
<text font-size="4.2" x="339.6" y="276.8">4DI2324_056_A02_01_P09</text>
<text font-size="3.9" x="400.9" y="275.5">A3</text>
<text font-size="3.2" x="304.8" y="277.9">MS</text>
<g font-size="2.7">
<text x="54.1" y="45.8">125.0</text>
<text x="54.1" y="53">110.0</text>
<text x="54.1" y="58.7">105.0</text>
<text x="55.6" y="71.8">73.0</text>
<text x="46.7" y="79.6">57.50 ±0.02</text>
<text x="55.6" y="89.9">30.0</text>
<text x="55.6" y="95.2">29.0</text>
<text x="46.7" y="102.1">12.50 ±0.02</text>
<text x="59.3" y="108.3">0</text>
<text x="46.7" y="114.6">12.50 ±0.02</text>
<text x="55.6" y="121.5">29.0</text>
<text x="55.6" y="126.3">30.0</text>
<text x="46.7" y="137.1">57.50 ±0.02</text>
<text x="55.6" y="144.8">73.0</text>
<text x="54.1" y="157.6">105.0</text>
<text x="54.1" y="163.7">110.0</text>
<text x="54.1" y="170.8">125.0</text>
<text x="196.9" y="185.3" transform="rotate(-90 196.9 185.3)">0</text>
<text x="81.8" y="190.5" transform="rotate(-90 81.8 190.5)">230.0</text>
<text x="93" y="190.5" transform="rotate(-90 93 190.5)">215.0</text>
<text x="105" y="190.5" transform="rotate(-90 105 190.5)">175.0</text>
<text x="111.3" y="190.5" transform="rotate(-90 111.3 190.5)">173.8</text>
<text x="116.2" y="190.5" transform="rotate(-90 116.2 190.5)">161.3</text>
<text x="139.3" y="190.5" transform="rotate(-90 139.3 190.5)">115.0</text>
<text x="162.5" y="189" transform="rotate(-90 162.5 189)">68.8</text>
<text x="167.4" y="189" transform="rotate(-90 167.4 189)">56.3</text>
<text x="176.2" y="189" transform="rotate(-90 176.2 189)">55.0</text>
<text x="268.3" y="190.5" transform="rotate(-90 268.3 190.5)">143.0</text>
<text x="290.8" y="190.5" transform="rotate(-90 290.8 190.5)">188.0</text>
<text x="304.3" y="190.5" transform="rotate(-90 304.3 190.5)">215.0</text>
<text x="311.8" y="190.5" transform="rotate(-90 311.8 190.5)">230.0</text>
<text x="217.8" y="197.9" transform="rotate(-90 217.8 197.9)">42.00 ±0.02</text>
<text x="87.4" y="199.3" transform="rotate(-90 87.4 199.3)">218.00 ±0.02</text>
<text x="279.6" y="199.3" transform="rotate(-90 279.6 199.3)">165.50 ±0.02</text>
</g>
<g font-size="2">
<text x="230.6" y="234.6">UNLESS OTHERWISE SPECIFIED:</text>
<text x="230.6" y="237.1">DIMENSIONS ARE IN MILLIMETERS</text>
<text x="230.6" y="239.6">SURFACE FINISH:</text>
<text x="264.4" y="234.6">FINISH:</text>
<text x="311.3" y="234.5">DEBURR AND</text>
<text x="311.3" y="237">BREAK SHARP</text>
<text x="311.3" y="239.5">EDGES</text>
<text x="342.6" y="236">DO NOT SCALE DRAWING</text>
<text x="383.3" y="236.2">REVISION</text>
<text x="230.6" y="242.1">TOLERANCES:</text>
<text x="232.2" y="244.6">LINEAR:</text>
<text x="232.2" y="247.1">ANGULAR:</text>
<text x="244.3" y="252">NAME</text>
<text x="260" y="251.9">SIGNATURE</text>
<text x="277.2" y="251.9">DATE</text>
<text x="330.1" y="251.9">TITLE:</text>
<text x="230.6" y="256.1">DRAWN</text>
<text x="230.9" y="260.3">CHK'D</text>
<text x="230.4" y="264.4">APPV'D</text>
<text x="231.1" y="268.8">MFG</text>
<text x="231.5" y="273">Q.A</text>
<text x="285.6" y="272.5">MATERIAL:</text>
<text x="330" y="272.5">DWG NO.</text>
<text x="285.6" y="285.5">WEIGHT:</text>
<text x="330.1" y="285.6">SCALE: NA</text>
<text x="374.5" y="285.6">SHEET 1 OF 1</text>
</g>
</svg>
